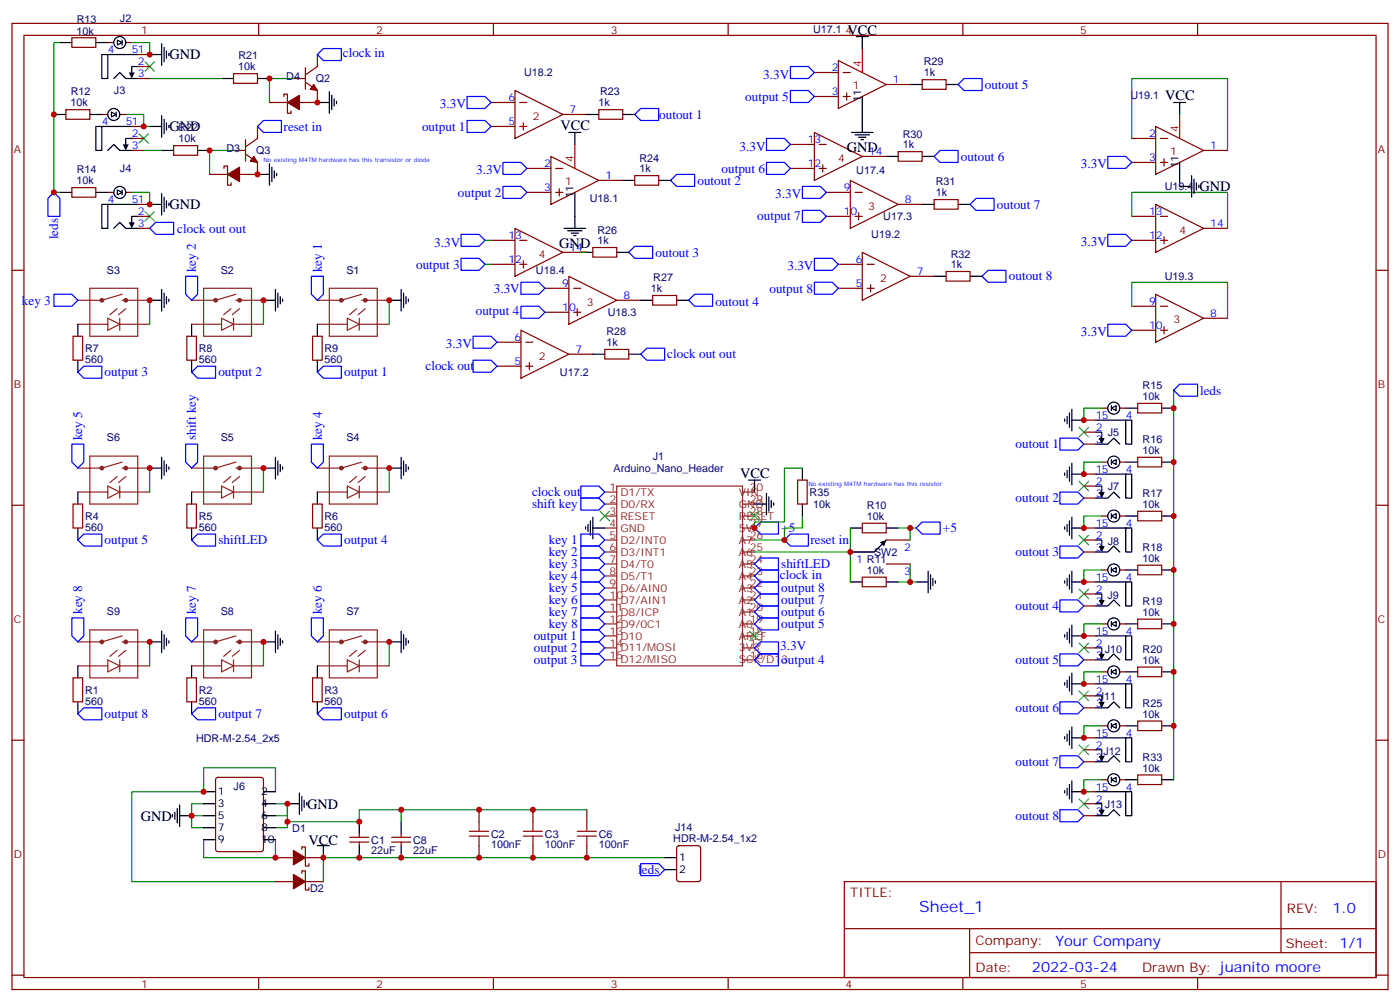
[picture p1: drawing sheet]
<svg xmlns="http://www.w3.org/2000/svg" width="412mm" height="295mm" viewBox="0 0 412 295" stroke-linecap="round" stroke-linejoin="round" font-family="sans-serif">
<g fill="none" stroke="#870000" stroke-width=".35">
<path d="M3.5 6.9h405.4v284.3h-405.4zM7.1 10.4h398.2v277.3h-398.2zM21.2 11.1h7v2.8h-7zM31.7 12.5h1.8M37 12.5h1.8M40.6 16.1h3.5M40.6 19.6h3.5M76.2 6.9v3.5M90 19.9v6.4M93.5 16.1v3.5l-3.5 2.4M145.3 6.9v3.5M214.5 6.9v3.5"/>
<path d="M246.9 17.8l14.2 7.1-14.2 7zM283.6 6.9v3.5M352.8 6.9v3.5M19.4 32.3h7.1v2.8h-7.1zM30 33.7h1.7M35.3 33.7h1.7M38.8 37.2h3.5M40.6 23.1h3.5M68.8 21.7h7v2.8h-7zM75.8 37.2v3.5l-3.5 2.5M79.4 30.2h5.3M83.6 28.4v-.7h1.1v5.6h1v-.7"/>
<path d="M86.4 23.1h3.6M90 24.2l3.5 2.4v3.6h-5.3M144.6 37.2h7.1M144.6 30.2h7.1M151.7 26.6l14.1 7.1-14.1 7zM153.1 37.2h2.1M153.1 30.2h2.1M154.2 36.2v2.1M165.8 33.7h7.1M176.4 32.3h7v2.8h-7zM239.9 39l14.1 7-14.1 7.1zM239.9 21.3h7"/>
<path d="M239.9 28.4h7M248.4 21.3h2.1M248.4 28.4h2.1M249.4 27.3v2.2M261.1 24.9h7M271.6 23.5h7.1v2.8h-7.1zM340.4 37.2l14.1 7.1-14.1 7zM21.2 55.2h7v2.8h-7zM31.7 56.6h1.8M37 56.6h1.8M38.8 44.3h3.5M38.8 40.7h3.5"/>
<path d="M51.2 42.9h7v2.8h-7zM61.7 51.3h5.3M66 49.6v-.7h1v5.6h1.1v-.7M68.8 44.3h3.5M72.3 45.3l3.5 2.5v3.5h-5.2M72.3 41.1v6.3M155.2 49.6h7.1M155.2 56.6h7.1M162.3 46l14.1 7.1-14.1 7zM163.7 49.6h2.1M163.7 56.6h2.1M164.7 55.6v2.1"/>
<path d="M176.4 53.1h7M187 51.7h7v2.8h-7zM232.8 49.6h7.1M232.8 42.5h7.1M241.3 49.6h2.1M241.3 42.5h2.1M242.4 48.5v2.1M243.4 56.6h7.1M250.5 53.1l14.1 7-14.1 7.1zM251.9 56.6h2.1M254 46h7.1M264.6 44.6h7v2.8h-7z"/>
<path d="M275.2 58.7h7v2.9h-7zM333.4 40.7h7M333.4 47.8h7M341.8 40.7h2.2M341.8 47.8h2.2M342.9 46.7v2.2M354.5 44.3h7.1M3.5 79.6h3.6M40.6 60.1h3.5M40.6 63.7h3.5M40.6 67.2h3.5M144.6 77.8h7.1"/>
<path d="M144.6 70.7h7.1M151.7 67.2l14.1 7.1-14.1 7zM153.1 77.8h2.1M153.1 70.7h2.1M154.2 76.7v2.1M165.8 74.3h7.1M174.6 72.8h7.1v2.9h-7.1zM243.4 63.7h7.1M246.9 77.8h7.1M251.9 63.7h2.1M252.9 62.6v2.1M254 74.3l14.1 7-14.1 7.1z"/>
<path d="M255.4 77.8h2.1M264.6 60.1h7M278.7 79.9h7.1v2.8h-7.1zM333.4 70.7h7M333.4 63.7h7M340.4 60.1l14.1 7.1-14.1 7.1zM341.8 70.7h2.2M341.8 63.7h2.2M342.9 69.7v2.1M354.5 67.2h7.1M405.3 79.6h3.6M21.5 99h2.8v7h-2.8z"/>
<path d="M55 99h2.9v7h-2.9zM92.1 99h2.8v7h-2.8zM153.5 97.2l14.1 7-14.1 7.1zM160.5 84.8h7.1M160.5 91.9h7.1M167.6 81.3l14.1 7.1-14.1 7zM169 84.8h2.1M169 91.9h2.1M170 90.8v2.2M181.7 88.4h7M192.3 87h7v2.8h-7zM246.9 84.8h7.1"/>
<path d="M255.4 84.8h2.1M256.5 83.8v2.1M268.1 81.3h7.1M333.4 90.1h7M333.4 97.2h7M340.4 86.6l14.1 7.1-14.1 7zM341.8 90.1h2.2M341.8 97.2h2.2M342.9 96.1v2.1M354.5 93.7h7.1M146.4 107.8h7.1M146.4 100.7h7.1"/>
<path d="M154.9 107.8h2.1M154.9 100.7h2.1M155.9 106.7v2.1M167.6 104.2h7M178.2 102.8h7v2.9h-7zM335.1 118.7h7.1v2.8h-7.1zM319.3 123.6h3.5M319.3 127.2h3.5M319.3 130.7h3.5M319.3 139.5h3.5M324.6 120.1h1.7M324.6 136h1.7"/>
<path d="M329.8 120.1h1.8M329.8 136h1.8M335.1 134.6h7.1v2.8h-7.1zM3.5 148.7h3.6M21.5 148.3h2.8v7.1h-2.8zM55 148.3h2.9v7.1h-2.9zM92.1 148.3h2.8v7.1h-2.8zM234.9 141.3h2.9v7h-2.9zM254 154h7.1v2.8h-7.1zM261.1 158.9h7M319.3 158.9h3.5M319.3 143.1h3.5"/>
<path d="M319.3 146.6h3.5M319.3 155.4h3.5M324.6 151.9h1.7M329.8 151.9h1.8M335.1 150.5h7.1v2.8h-7.1zM405.3 148.7h3.6M250.5 162.5h7M254 169.9h7.1v2.8h-7.1zM261.1 166h7M319.3 162.5h3.5M319.3 171.3h3.5M319.3 174.8h3.5"/>
<path d="M319.3 178.3h3.5M324.6 167.7h1.7M329.8 167.7h1.8M335.1 166.3h7.1v2.9h-7.1zM21.5 199.5h2.8v7.1h-2.8zM55 199.5h2.9v7.1h-2.9zM92.1 199.5h2.8v7.1h-2.8zM319.3 187.1h3.5M319.3 190.7h3.5M319.3 194.2h3.5M324.6 183.6h1.7M324.6 197.7h1.7"/>
<path d="M329.8 183.6h1.8M329.8 197.7h1.8M335.1 182.2h7.1v2.8h-7.1zM335.1 196.3h7.1v2.8h-7.1zM3.5 217.8h3.6M319.3 201.3h3.5M319.3 204.8h3.5M319.3 208.3h3.5M319.3 217.1h3.5M324.6 213.6h1.7M329.8 213.6h1.8M335.1 212.2h7.1v2.8h-7.1z"/>
<path d="M405.3 217.8h3.6M63.7 229l.5-.2h12.7l.7 .4v20.7l-.5 .7h-12.9l-.6-.4-.1-20.7zM141.1 238.3v3.5M157 238.3v3.5M172.9 238.3v3.5M319.3 220.7h3.5M319.3 224.2h3.5M319.3 233h3.5M319.3 236.5h3.5M324.6 229.5h1.7M329.8 229.5h1.8M335.1 228.1h7.1v2.8h-7.1z"/>
<path d="M81.1 252.4h5.3M81.1 259.5h5.3M88.9 249.9v-.7h1.1v5.7h1v-.7M88.9 257v-.7h1.1v5.6h1v-.7M90 252.4h5.2M90 259.5h5.2M103 247.8h5.7M103 246.4h5.7M105.8 245.4v1M105.8 247.8v1.1M115.4 247.8h5.6M115.4 246.4h5.6"/>
<path d="M118.2 245.4v1M118.2 247.8v1.1M141.1 248.9v3.5M157 248.9v3.5M172.9 248.9v3.5M199.6 249.1l.4-.2h5.7l.6 .4 .1 9.5-.5 .6-5.9 .1-.6-.5-.1-9.4zM248.7 259.5h156.6v28.2h-156.6zM319.3 240.1h3.5M377.3 259.5v20.9M248.7 273.3h156.5M285.6 273.3v14.1M3.5 287h3.6"/>
<path d="M76.2 287.7v3.5M145.3 287.7v3.5M214.5 287.7v3.5M283.6 287.7v3.5M285.6 280.4h119.6M352.8 287.7v3.5M405.3 287h3.6"/>
</g>
<g fill="none" stroke="#8c2424" stroke-width=".35">
<path d="M22.9 95.4h8.8M26.5 84.8h14.1v14.2h-14.1zM31.7 93.7l3.6 1.7-3.6 1.8zM34.5 90.9l-2.1 1.7M35.3 95.4h8.8M35.3 93.7v3.5M36 86.6l-6 1.8h-7.1M36 88.4h8.1M37 90.9l-2.1 1.7M56.4 95.4h8.9M60 84.8h14.1v14.2h-14.1zM65.3 93.7l3.5 1.7-3.5 1.8z"/>
<path d="M68 90.9l-2.1 1.7M68.8 95.4h8.8M68.8 93.7v3.5M69.5 86.6l-6 1.8h-7.1M69.5 88.4h8.1M70.6 90.9l-2.2 1.7M93.5 95.4h8.8M97 84.8h14.1v14.2h-14.1zM102.3 93.7l3.5 1.7-3.5 1.8zM105 90.9l-2.1 1.7M105.8 93.7v3.5M105.8 95.4h8.9"/>
<path d="M106.5 86.6l-6 1.8h-7M106.5 88.4h8.2M107.6 90.9l-2.1 1.7M26.5 134.2h14.1v14.1h-14.1zM36 136l-6 1.8h-7.1M36 137.8h8.1M60 134.2h14.1v14.1h-14.1zM69.5 136l-6 1.8h-7.1M69.5 137.8h8.1M97 134.2h14.1v14.1h-14.1zM106.5 136l-6 1.8h-7M106.5 137.8h8.2"/>
<path d="M22.9 144.8h8.8M31.7 143.1l3.6 1.7-3.6 1.8zM34.5 140.2l-2.1 1.8M35.3 144.8h8.8M35.3 143.1v3.5M37 140.2l-2.1 1.8M56.4 144.8h8.9M65.3 143.1l3.5 1.7-3.5 1.8zM68 140.2l-2.1 1.8M68.8 144.8h8.8M68.8 143.1v3.5M70.6 140.2l-2.2 1.8"/>
<path d="M93.5 144.8h8.8M102.3 143.1l3.5 1.7-3.5 1.8zM105 140.2l-2.1 1.8M105.8 144.8h8.9M105.8 143.1v3.5M107.6 140.2l-2.1 1.8M178.2 144.8h3.5M178.2 148.3h3.5M178.2 151.9h3.5M178.2 155.4h3.5M178.2 158.9h3.5M181.7 143.1h37v52.9h-37z"/>
<path d="M218.7 144.8h3.5M218.7 148.3h3.5M218.7 151.9h3.5M218.7 155.4h3.5M218.7 158.9h3.5M178.2 162.5h3.5M178.2 166h3.5M178.2 169.5h3.5M178.2 173h3.5M178.2 176.6h3.5M218.7 162.5h3.5M218.7 166h3.5"/>
<path d="M218.7 169.5h3.5M218.7 173h3.5M218.7 176.6h3.5M22.9 196h8.8M26.5 185.4h14.1v14.1h-14.1zM31.7 194.2l3.6 1.8-3.6 1.7zM34.5 191.4l-2.1 1.8M35.3 194.2v3.5M35.3 196h8.8M36 187.1l-6 1.8h-7.1M36 188.9h8.1M37 191.4l-2.1 1.8"/>
<path d="M56.4 196h8.9M60 185.4h14.1v14.1h-14.1zM65.3 194.2l3.5 1.8-3.5 1.7zM68 191.4l-2.1 1.8M68.8 194.2v3.5M68.8 196h8.8M69.5 187.1l-6 1.8h-7.1M69.5 188.9h8.1M70.6 191.4l-2.2 1.8M93.5 196h8.8M97 185.4h14.1v14.1h-14.1zM102.3 194.2l3.5 1.8-3.5 1.7z"/>
<path d="M105 191.4l-2.1 1.8M105.8 194.2v3.5M105.8 196h8.9M106.5 187.1l-6 1.8h-7M106.5 188.9h8.2M107.6 191.4l-2.1 1.8M178.2 180.1h3.5M178.2 183.6h3.5M178.2 187.1h3.5M178.2 190.7h3.5M178.2 194.2h3.5M218.7 180.1h3.5"/>
<path d="M218.7 183.6h3.5M218.7 187.1h3.5M218.7 190.7h3.5M218.7 194.2h3.5"/>
</g>
<g fill="none" stroke="#8c2424" stroke-width=".71">
<circle cx="30" cy="88.4" r=".35"/>
<circle cx="37" cy="88.4" r=".35"/>
<circle cx="63.5" cy="88.4" r=".35"/>
<circle cx="70.6" cy="88.4" r=".35"/>
<circle cx="100.5" cy="88.4" r=".35"/>
<circle cx="107.6" cy="88.4" r=".35"/>
<circle cx="30" cy="137.8" r=".35"/>
<circle cx="37" cy="137.8" r=".35"/>
<circle cx="63.5" cy="137.8" r=".35"/>
<circle cx="70.6" cy="137.8" r=".35"/>
<circle cx="100.5" cy="137.8" r=".35"/>
<circle cx="107.6" cy="137.8" r=".35"/>
<circle cx="30" cy="188.9" r=".35"/>
<circle cx="37" cy="188.9" r=".35"/>
<circle cx="63.5" cy="188.9" r=".35"/>
<circle cx="70.6" cy="188.9" r=".35"/>
<circle cx="100.5" cy="188.9" r=".35"/>
<circle cx="107.6" cy="188.9" r=".35"/>
</g>
<g fill="none" stroke="#000" stroke-width=".35">
<path d="M17.6 12.5h3.6M28.2 12.5h3.5M31.7 16.1h-1.7v7h1.7v-7h8.9M34.6 11.8l1.4 .7-1.4 .7zM36 11.8v1.4M40.6 19.6h-1.8v1.7M44.1 16.1h3.5M47.6 12.9v6.3M48.3 13.9v4.3M49 15v2.1M49.7 15.7v.7M252.2 10.8h3.6"/>
<path d="M254 10.8v3.5M15.9 33.7h3.5M26.5 33.7h3.5M30 37.2h-1.8v7.1h1.8v-7.1h8.8M32.8 33l1.4 .7-1.4 .7zM33.5 23.1l1.8-1.8 1.7 1.8h3.6M34.2 33v1.4M44.1 37.2h3.5M47.6 34v6.4M48.3 35.1v4.2M49 36.2v2.1M49.7 36.9v.7"/>
<path d="M65.3 23.1h3.5M75.8 23.1h3.6M93.5 30.2h3.5M97 27v6.3M97.7 28v4.3M98.4 29.1v2.1M99.1 29.8v.7M167.6 39h3.5M169.3 39v3.5M172.9 33.7h3.5M183.4 33.7h3.6M250.8 39h6.4"/>
<path d="M251.9 39.7h4.2M254 28.4v10.6M268.1 24.9h3.5M278.7 24.9h3.5M345.7 30.2h3.5M347.5 30.2v3.5M17.6 56.6h3.6M28.2 56.6h3.5M31.7 44.3l1.8-1.8 1.8 1.8h3.5M34.6 55.9l1.4 .7-1.4 .7zM36 55.9v1.4M38.8 40.7h-1.8v1.8"/>
<path d="M47.6 57v6.3M47.6 44.3h3.6M48.3 58v4.3M49 59.1v2.1M49.7 59.8v.7M58.2 44.3h3.5M75.8 51.3h3.6M79.4 48.2v6.3M80.1 49.2v4.2M80.8 50.3v2.1M81.5 51v.7M169.3 56.6v10.6"/>
<path d="M183.4 53.1h3.6M194 53.1h3.6M252.9 40.4h2.2M253.6 41.1h.8M261.1 46h3.5M271.6 46h3.6M347.5 47.8v7.1h3.5M351 51.7v6.3M351.7 52.7v4.3M352.4 53.8v2.1M353.1 54.5v.7M31.7 60.1h-1.7v7.1h1.7v-7.1h8.9"/>
<path d="M33.5 67.2l1.8-1.8 1.7 1.8h3.6M40.6 63.7h-1.8v1.7M44.1 60.1h3.5M166.2 67.2h6.3M167.2 67.9h4.2M168.3 68.6h2.1M169 69.3h.7M171.1 74.3h3.5M181.7 74.3h3.5M271.6 60.1h3.6M282.2 60.1h3.6M22.9 95.4v3.6"/>
<path d="M44.1 88.4h3.5M47.6 85.2v6.3M48.3 86.3v4.2M49 87.3v2.1M49.7 88v.7M56.4 95.4v3.6M77.6 88.4h3.5M81.1 85.2v6.3M81.8 86.3v4.2M82.5 87.3v2.1M83.3 88v.7M93.5 95.4v3.6"/>
<path d="M114.7 88.4h3.5M118.2 85.2v6.3M118.9 86.3v4.2M119.6 87.3v2.1M120.3 88v.7M188.7 88.4h3.6M199.3 88.4h3.5M275.2 81.3h3.5M285.8 81.3h3.5M22.9 106v3.5M56.4 106v3.5M93.5 106v3.5"/>
<path d="M174.6 104.2h3.6M185.2 104.2h3.5M327.4 119.4v1.4M44.1 137.8h3.5M47.6 134.6v6.3M48.3 135.6v4.3M49 136.7v2.1M49.7 137.4v.7M77.6 137.8h3.5M81.1 134.6v6.3M81.8 135.6v4.3M82.5 136.7v2.1"/>
<path d="M83.3 137.4v.7M114.7 137.8h3.5M118.2 134.6v6.3M118.9 135.6v4.3M119.6 136.7v2.1M120.3 137.4v.7M236.4 137.8v3.5M313.6 123.3v.7M313.6 139.2v.7M314.3 122.6v2.1M314.3 138.5v2.1M315 121.5v4.3"/>
<path d="M315 137.4v4.2M315.7 123.6h3.6M315.7 120.5v6.3M315.7 136.3v6.4M315.7 139.5h3.6M322.8 130.7h3.5l1.8-1.8 1.7 1.8M322.8 127.2h1.8v1.7M322.8 123.6h8.8v7.1h1.8v-7.1h-1.8M322.8 139.5h8.8v7.1h1.8v-7.1h-1.8M327.4 120.1l1.4-.7v1.4zM327.4 136l1.4-.7v1.4zM327.4 135.3v1.4"/>
<path d="M331.6 120.1h3.5M331.6 136h3.5M342.2 120.1h3.5M342.2 136h3.5M22.9 144.8v3.5M22.9 155.4v3.5M56.4 144.8v3.5M56.4 155.4v3.5M93.5 144.8v3.5M93.5 155.4v3.5M172.5 155v.8M173.2 154.3v2.2"/>
<path d="M173.9 153.3v4.2M174.6 155.4h3.6M174.6 152.2v6.4M220.5 141.3h3.5M222.2 141.3v3.5M222.2 148.3h3.6M225.8 145.2v6.3M226.5 146.2v4.3M227.2 147.3v2.1M227.9 148v.7M236.4 148.3v3.6M250.5 155.4h3.5"/>
<path d="M261.1 158.9l-3.6 3.6h-7M261.1 155.4h3.5M313.6 155v.8M314.3 154.3v2.2M315 153.3v4.2M315.7 155.4h3.6M315.7 152.2v6.4M322.8 146.6h3.5l1.8-1.8 1.7 1.8M322.8 143.1h1.8v1.7M322.8 158.9h1.8v1.8M322.8 155.4h8.8v7.1h1.8v-7.1h-1.8M327.4 151.9l1.4-.7v1.4z"/>
<path d="M327.4 151.2v1.4M331.6 151.9h3.5M342.2 151.9h3.5M250.5 171.3h3.5M261.1 171.3h3.5M269.9 171.3h3.5M273.4 168.1v6.3M274.1 169.2v4.2M274.8 170.2v2.1M275.5 170.9v.7M313.6 170.9v.7M314.3 170.2v2.1"/>
<path d="M315 169.2v4.2M315.7 171.3h3.6M315.7 168.1v6.3M322.8 162.5h3.5l1.8-1.8 1.7 1.8M322.8 178.3h3.5l1.8-1.7 1.7 1.7M322.8 174.8h1.8v1.8M322.8 171.3h8.8v7h1.8v-7h-1.8M327.4 167.7l1.4-.7v1.5zM327.4 167v1.5M331.6 167.7h3.5M342.2 167.7h3.5M22.9 196v3.5"/>
<path d="M44.1 188.9h3.5M47.6 185.7v6.4M48.3 186.8v4.2M49 187.9v2.1M49.7 188.6v.7M56.4 196v3.5M77.6 188.9h3.5M81.1 185.7v6.4M81.8 186.8v4.2M82.5 187.9v2.1M83.3 188.6v.7M93.5 196v3.5"/>
<path d="M114.7 188.9h3.5M118.2 185.7v6.4M118.9 186.8v4.2M119.6 187.9v2.1M120.3 188.6v.7M313.6 186.8v.7M314.3 186.1v2.1M315 185v4.3M315 199.1v4.3M315.7 184v6.3M315.7 198.1v6.3M315.7 187.1h3.6"/>
<path d="M322.8 194.2h3.5l1.8-1.8 1.7 1.8M322.8 190.7h1.8v1.7M322.8 187.1h8.8v7.1h1.8v-7.1h-1.8M327.4 183.6l1.4-.7v1.4zM327.4 197.7l1.4-.7v1.4zM327.4 182.9v1.4M327.4 197v1.4M331.6 183.6h3.5M331.6 197.7h3.5M342.2 183.6h3.5M342.2 197.7h3.5M22.9 206.6v3.5"/>
<path d="M56.4 206.6v3.5M93.5 206.6v3.5M313.6 200.9v.7M313.6 216.8v.7M314.3 200.2v2.1M314.3 216.1v2.1M315 215v4.3M315.7 214v6.3M315.7 201.3h3.6M315.7 217.1h3.6M322.8 208.3h3.5l1.8-1.7 1.7 1.7M322.8 204.8h1.8v1.8"/>
<path d="M322.8 201.3h8.8v7h1.8v-7h-1.8M322.8 217.1h8.8v7.1h1.8v-7.1h-1.8M327.4 213.6l1.4-.7v1.4zM327.4 212.9v1.4M331.6 213.6h3.5M342.2 213.6h3.5M50.8 239.7v.7M51.5 239v2.1M52.2 237.9v4.3M52.9 236.9v6.3M60 236.5h3.5M60 233h3.5"/>
<path d="M77.6 236.5h3.5M77.6 233h3.5M84.7 236.5h3.5M88.2 233.4v6.3M88.9 234.4v4.3M89.6 235.5v2.1M90.3 236.2v.7M313.6 232.7v.7M314.3 232v2.1M315 230.9v4.2M315.7 229.8v6.4M315.7 233h3.6"/>
<path d="M322.8 224.2h3.5l1.8-1.8 1.7 1.8M322.8 220.7h1.8v1.7M322.8 236.5h1.8v1.8M322.8 233h8.8v7.1h1.8v-7.1h-1.8M327.4 229.5l1.4-.7v1.4zM327.4 228.8v1.4M331.6 229.5h3.5M342.2 229.5h3.5M52.9 240.1h3.5M60 240.1h3.5M60 243.6h3.5M60 247.1h3.5"/>
<path d="M77.6 240.1h3.5M77.6 243.6h3.5M77.6 247.1h3.5M93.5 248.9h3.5M95.2 248.9v3.5M105.8 241.8v3.6M105.8 248.9v3.5M118.2 241.8v3.6M118.2 248.9v3.5M195.8 252.4h3.5M195.8 255.9h3.5M322.8 240.1h3.5l1.8-1.8 1.7 1.8"/>
<circle cx="35.3" cy="12.5" r="1.76"/>
<circle cx="33.5" cy="33.7" r="1.76"/>
<circle cx="35.3" cy="56.6" r="1.76"/>
<circle cx="328.1" cy="120.1" r="1.76"/>
<circle cx="328.1" cy="136" r="1.76"/>
<circle cx="328.1" cy="151.9" r="1.76"/>
<circle cx="328.1" cy="167.7" r="1.76"/>
<circle cx="328.1" cy="183.6" r="1.76"/>
<circle cx="328.1" cy="197.7" r="1.76"/>
<circle cx="328.1" cy="213.6" r="1.76"/>
<circle cx="328.1" cy="229.5" r="1.76"/>
</g>
<g fill="none" stroke="#3c3" stroke-width=".35">
<path d="M42.7 18.2l2.8 2.8M45.5 18.2l-2.8 2.8M40.9 39.3l2.8 2.9M43.7 39.3l-2.8 2.9M42.7 62.3l2.8 2.8M45.5 62.3l-2.8 2.8M317.9 125.8l2.8 2.8M320.7 125.8l-2.8 2.8M176.7 150.5l2.9 2.8M179.6 150.5l-2.9 2.8M220.8 150.5l2.9 2.8M223.7 150.5l-2.9 2.8"/>
<path d="M317.9 141.6l2.8 2.9M317.9 157.5l2.8 2.8M320.7 141.6l-2.8 2.9M320.7 157.5l-2.8 2.8M317.9 173.4l2.8 2.8M320.7 173.4l-2.8 2.8M220.8 185.7l2.9 2.9M223.7 185.7l-2.9 2.9M317.9 189.3l2.8 2.8M320.7 189.3l-2.8 2.8M317.9 203.4l2.8 2.8M317.9 219.3l2.8 2.8"/>
<path d="M320.7 203.4l-2.8 2.8M320.7 219.3l-2.8 2.8M317.9 235.1l2.8 2.8M320.7 235.1l-2.8 2.8"/>
</g>
<g fill="none" stroke="#00f" stroke-width=".35">
<path d="M95.2 14.3h5.3v3.5h-5.3l-1.7-1.7zM232.8 19.6h5.3l1.8 1.7-1.8 1.8h-5.3zM77.6 35.5h5.3v3.5h-5.3l-1.8-1.8zM137.6 28.4h5.3l1.7 1.8-1.7 1.7h-5.3zM137.6 35.5h5.3l1.7 1.7-1.7 1.8h-5.3zM187 33.7l1.7-1.8h5.3v3.6h-5.3zM232.8 26.6h5.3l1.8 1.8-1.8 1.8h-5.3zM282.2 24.9l1.8-1.8h5.3v3.5h-5.3zM15.9 56.6l1.7 1.8v5.3h-3.5v-5.3zM148.2 54.9h5.3l1.7 1.7-1.7 1.8h-5.3zM148.2 47.8h5.3l1.7 1.8-1.7 1.7h-5.3zM197.6 53.1l1.7-1.8h5.3v3.6h-5.3z"/>
<path d="M225.8 47.8h5.3l1.7 1.8-1.7 1.7h-5.3zM225.8 40.7h5.3l1.7 1.8-1.7 1.8h-5.3zM236.4 54.9h5.3l1.7 1.7-1.7 1.8h-5.3zM275.2 46l1.7-1.7h5.3v3.5h-5.3zM287.5 58.4h5.3v3.5h-5.3l-1.7-1.8zM326.3 46h5.3l1.8 1.8-1.8 1.8h-5.3zM44.1 67.2l1.8-1.8h5.3v3.6h-5.3zM135.8 69h5.3l1.8 1.7-1.8 1.8h-5.3zM135.8 76h5.3l1.8 1.8-1.8 1.8h-5.3zM185.2 74.3l1.8-1.8h5.3v3.5h-5.3zM236.4 61.9h5.3l1.7 1.8-1.7 1.7h-5.3zM239.9 76h5.3l1.7 1.8-1.7 1.8h-5.3z"/>
<path d="M291 79.6h5.3v3.5h-5.3l-1.7-1.8zM326.3 69h5.3l1.8 1.7-1.8 1.8h-5.3zM15.9 86.6h5.3l1.7 1.8-1.7 1.7h-5.3zM54.7 81.3h3.5v5.3l-1.8 1.8-1.7-1.8zM91.7 81.3h3.5v5.3l-1.7 1.8-1.8-1.8zM139.3 99h5.3l1.8 1.7-1.8 1.8h-5.3zM153.5 90.1h5.2l1.8 1.8-1.8 1.8h-5.2zM153.5 83.1h5.2l1.8 1.7-1.8 1.8h-5.2zM202.8 88.4l1.8-1.8h5.3v3.5h-5.3zM239.9 83.1h5.3l1.7 1.7-1.7 1.8h-5.3zM326.3 95.4h5.3l1.8 1.8-1.8 1.8h-5.3zM22.9 109.5l1.8-1.7h5.3v3.5h-5.3z"/>
<path d="M56.4 109.5l1.8-1.7h5.3v3.5h-5.3zM93.5 109.5l1.7-1.7h5.3v3.5h-5.3zM139.3 106h5.3l1.8 1.8-1.8 1.7h-5.3zM188.7 104.2l1.8-1.7h5.3v3.5h-5.3zM347.5 113.1h5.3v3.5h-5.3l-1.8-1.8zM21.2 130.7h3.5v5.3l-1.8 1.8-1.7-1.8zM54.7 130.7h3.5v5.3l-1.8 1.8-1.7-1.8zM91.7 130.7h3.5v5.3l-1.7 1.8-1.8-1.8zM312.2 128.9h5.3l1.8 1.8-1.8 1.8h-5.3zM22.9 158.9l1.8-1.7h5.3v3.5h-5.3zM56.4 158.9l1.8-1.7h5.3v3.5h-5.3zM93.5 158.9l1.7-1.7h5.3v3.5h-5.3z"/>
<path d="M171.1 157.2h5.3l1.8 1.7-1.8 1.8h-5.3zM171.1 143.1h5.3l1.8 1.7-1.8 1.8h-5.3zM171.1 146.6h5.3l1.8 1.7-1.8 1.8h-5.3zM222.2 155.4l1.8-1.8h5.3v3.6h-5.3zM231.1 158.9l1.7-1.7h5.3v3.5h-5.3zM271.6 153.6h5.3v3.6h-5.3l-1.7-1.8zM312.2 144.8h5.3l1.8 1.8-1.8 1.7h-5.3zM171.1 160.7h5.3l1.8 1.8-1.8 1.7h-5.3zM171.1 164.2h5.3l1.8 1.8-1.8 1.7h-5.3zM171.1 167.7h5.3l1.8 1.8-1.8 1.8h-5.3zM171.1 171.3h5.3l1.8 1.7-1.8 1.8h-5.3zM171.1 174.8h5.3l1.8 1.8-1.8 1.7h-5.3z"/>
<path d="M171.1 178.3h5.3l1.8 1.8-1.8 1.8h-5.3zM222.2 176.6l1.8-1.8h5.3v3.5h-5.3zM222.2 173l1.8-1.7h5.3v3.5h-5.3zM222.2 166l1.8-1.8h5.3v3.5h-5.3zM222.2 169.5l1.8-1.8h5.3v3.6h-5.3zM312.2 160.7h5.3l1.8 1.8-1.8 1.7h-5.3zM312.2 176.6h5.3l1.8 1.7-1.8 1.8h-5.3zM21.2 181.9h3.5v5.2l-1.8 1.8-1.7-1.8zM54.7 181.9h3.5v5.2l-1.8 1.8-1.7-1.8zM91.7 181.9h3.5v5.2l-1.7 1.8-1.8-1.8zM171.1 181.9h5.3l1.8 1.7-1.8 1.8h-5.3zM171.1 185.4h5.3l1.8 1.7-1.8 1.8h-5.3z"/>
<path d="M171.1 188.9h5.3l1.8 1.8-1.8 1.7h-5.3zM171.1 192.4h5.3l1.8 1.8-1.8 1.8h-5.3zM222.2 194.2l1.8-1.8h5.3v3.6h-5.3zM222.2 180.1l1.8-1.8h5.3v3.6h-5.3zM224 188.9h5.3v3.5h-5.3l-1.8-1.7zM224 181.9h5.3v3.5h-5.3l-1.8-1.8zM312.2 192.4h5.3l1.8 1.8-1.8 1.8h-5.3zM22.9 210.1l1.8-1.8h5.3v3.5h-5.3zM56.4 210.1l1.8-1.8h5.3v3.5h-5.3zM93.5 210.1l1.7-1.8h5.3v3.5h-5.3zM312.2 206.6h5.3l1.8 1.7-1.8 1.8h-5.3zM312.2 222.4h5.3l1.8 1.8-1.8 1.8h-5.3z"/>
<path d="M312.2 238.3h5.3l1.8 1.8-1.8 1.7h-5.3zM188.7 254.2h5.3l1.8 1.7-1.8 1.8h-5.3z"/>
</g>
<g fill="none" stroke="#008700" stroke-width=".35">
<path d="M17.6 12.5h-1.7v44.1h1.7M38.8 12.5h5.3v3.6M37 33.7h5.3v3.5h1.8M44.1 23.1h21.2M86.4 23.1h-7v7.1M38.8 56.6h5.3v3.5M42.3 44.3h5.3M68.8 44.3h-7.1v7M333.4 40.7v-17.6h28.2v21.2M142.9 77.8h1.7M142.9 70.7h1.7M171.1 74.3h1.8"/>
<path d="M333.4 63.7v-7.1h28.2v10.6M44.1 88.4v7M77.6 88.4v7M114.7 88.4v7M333.4 90.1v-7h28.2v10.6M345.7 114.8v114.7M44.1 137.8v7M77.6 137.8v7M114.7 137.8v7M236.4 137.8h-5.3v15.8h-8.9v1.8M324.6 136h-5.3v3.5M324.6 120.1h-5.3v3.5"/>
<path d="M236.4 151.9v3.5h-5.3v3.5h-8.9M250.5 155.4v15.9M264.6 155.4h5.3M268.1 155.4v3.5M324.6 151.9h-5.3v3.5M222.2 162.5h28.3M264.6 171.3h5.3M268.1 166v5.3M324.6 167.7h-5.3v3.6M44.1 188.9v7.1M77.6 188.9v7.1M114.7 188.9v7.1"/>
<path d="M324.6 197.7h-5.3v3.6M324.6 183.6h-5.3v3.5M324.6 213.6h-5.3v3.5M60 236.5h-3.6v7.1h3.6M81.1 236.5h3.6v7.1h-3.6M81.1 233v-7h-21.1v7h-21.2v26.5h42.3M84.7 236.5v3.6h-3.6M118.2 238.3v3.5M172.9 238.3h-67.1v3.5h-21.1M324.6 229.5h-5.3v3.5h1.7M56.4 240.1h3.6M60 247.1v5.3h21.1v-5.3"/>
<path d="M195.8 252.4h-100.6v7.1"/>
</g>
<path d="M138.3 246.1h5.6M138.3 244.7h5.6M141.1 241.8v2.9M141.1 246.1v2.8M154.2 246.1h5.6M154.2 244.7h5.6M157 241.8v2.9M157 246.1v2.8M170 246.1h5.7M170 244.7h5.7M172.9 241.8v2.9M172.9 246.1v2.8" fill="none" stroke="#a10000" stroke-width=".35"/>
<path d="M37.9 21.3h1.8l-.9 1.8zM36.2 42.5h1.7l-.9 1.8zM37.9 65.4h1.8l-.9 1.8zM323.7 128.9h1.7l-.8 1.8zM259.2 159.6l1.9-.7-.7 1.9zM323.7 144.8h1.7l-.8 1.8zM323.7 160.7h1.7l-.8 1.8zM323.7 176.6h1.7l-.8 1.7zM323.7 192.4h1.7l-.8 1.8zM323.7 206.6h1.7l-.8 1.7zM323.7 222.4h1.7l-.8 1.8zM323.7 238.3h1.7l-.8 1.8z" fill="#000"/>
<g fill="#870000" stroke="#870000" stroke-width=".35">
<path d="M86.4 250.3l3.6 2.1-3.6 2.1z"/>
<path d="M92.4 24.9l1.1 1.7-2.1-.3z"/>
<path d="M74.8 46l1 1.8-2.1-.4z"/>
<path d="M86.4 257.4l3.6 2.1-3.6 2.1z"/>
<path d="M67 51.3l3.6-2.1v4.2z"/>
<path d="M84.7 30.2l3.5-2.2v4.3z"/>
</g>
<path d="M254 14.3v7M347.5 33.7v7M169.3 42.5v7.1" fill="none" stroke="#f00" stroke-width=".35"/>
<g fill="#c00">
<circle cx="56.4" cy="240.1" r=".88"/>
<circle cx="84.7" cy="236.5" r=".88"/>
<circle cx="114.7" cy="88.4" r=".88"/>
<circle cx="114.7" cy="137.8" r=".88"/>
<circle cx="114.7" cy="188.9" r=".88"/>
<circle cx="44.1" cy="88.4" r=".88"/>
<circle cx="44.1" cy="137.8" r=".88"/>
<circle cx="77.6" cy="88.4" r=".88"/>
<circle cx="77.6" cy="137.8" r=".88"/>
<circle cx="77.6" cy="188.9" r=".88"/>
<circle cx="250.5" cy="162.5" r=".88"/>
<circle cx="44.1" cy="188.9" r=".88"/>
<circle cx="268.1" cy="155.4" r=".88"/>
<circle cx="268.1" cy="171.3" r=".88"/>
<circle cx="81.1" cy="252.4" r=".88"/>
<circle cx="93.5" cy="30.2" r=".88"/>
<circle cx="75.8" cy="51.3" r=".88"/>
<circle cx="60" cy="233" r=".88"/>
<circle cx="157" cy="252.4" r=".88"/>
<circle cx="141.1" cy="252.4" r=".88"/>
<circle cx="95.3" cy="252.4" r=".88"/>
<circle cx="15.9" cy="33.7" r=".88"/>
<circle cx="44.1" cy="16.1" r=".88"/>
<circle cx="42.3" cy="37.2" r=".88"/>
<circle cx="44.1" cy="60.1" r=".88"/>
<circle cx="345.7" cy="120.1" r=".88"/>
<circle cx="345.7" cy="136" r=".88"/>
<circle cx="345.7" cy="151.9" r=".88"/>
<circle cx="345.7" cy="167.7" r=".88"/>
<circle cx="345.7" cy="183.6" r=".88"/>
<circle cx="345.7" cy="197.7" r=".88"/>
<circle cx="345.7" cy="213.6" r=".88"/>
<circle cx="319.3" cy="233" r=".88"/>
<circle cx="319.3" cy="217.1" r=".88"/>
<circle cx="319.3" cy="201.3" r=".88"/>
<circle cx="319.3" cy="187.1" r=".88"/>
<circle cx="319.3" cy="171.3" r=".88"/>
<circle cx="319.3" cy="155.4" r=".88"/>
<circle cx="319.3" cy="139.5" r=".88"/>
<circle cx="319.3" cy="123.6" r=".88"/>
<circle cx="105.8" cy="252.4" r=".88"/>
<circle cx="118.2" cy="252.4" r=".88"/>
<circle cx="118.2" cy="238.3" r=".88"/>
<circle cx="141.1" cy="238.3" r=".88"/>
<circle cx="157" cy="238.3" r=".88"/>
<circle cx="84.7" cy="241.8" r=".88"/>
<circle cx="105.8" cy="241.8" r=".88"/>
<circle cx="172.9" cy="252.4" r=".88"/>
<circle cx="15.9" cy="56.6" r=".88"/>
<circle cx="61.7" cy="44.3" r=".88"/>
<circle cx="79.4" cy="23.1" r=".88"/>
<circle cx="222.3" cy="155.4" r=".88"/>
<circle cx="231.1" cy="158.9" r=".88"/>
</g>
<text font-size="4.6" fill="#00f" x="270.8" y="268.5">Sheet_1</text>
<g font-size="4.2">
<text x="249.6" y="10.4">VCC</text>
<text x="49.9" y="17.5">GND</text>
<text x="343.3" y="29.5">VCC</text>
<text x="49.9" y="38.7">GND</text>
<text x="165.1" y="38.3">VCC</text>
<text x="249.4" y="44.6">GND</text>
<text x="353.3" y="56.3">GND</text>
<text x="49.9" y="61.6">GND</text>
<text x="164.7" y="72.8">GND</text>
<text x="218" y="140.6">VCC</text>
<text x="90.5" y="238">GND</text>
<text x="41.5" y="241.5">GND</text>
<text x="90.9" y="248.6">VCC</text>
</g>
<g font-size="4.2" fill="#00f">
<text x="392.5" y="268.7">1.0</text>
<text x="310.9" y="278.3">Your Company</text>
<text x="304" y="286.1">2022-03-24</text>
</g>
<g font-size="3.9" fill="#00f">
<text x="101" y="16.8">clock in</text>
<text x="224.8" y="23.1">3.3V</text>
<text x="219.5" y="29.7">output 5</text>
<text x="290.1" y="26.1">outout 5</text>
<text x="129.6" y="31.9">3.3V</text>
<text x="194.2" y="35">outout 1</text>
<text x="83.5" y="38.5">reset in</text>
<text x="124.3" y="38.5">output 1</text>
<text x="217.9" y="44.4">3.3V</text>
<text x="283.1" y="47.3">outout 6</text>
<text x="140.3" y="51.3">3.3V</text>
<text x="212.5" y="50.9">output 6</text>
<text x="318.4" y="49.5">3.3V</text>
<text x="134.9" y="57.8">output 2</text>
<text x="205.4" y="54.3">outout 2</text>
<text x="228.4" y="58.3">3.3V</text>
<text x="223.1" y="64.8">output 7</text>
<text x="293.6" y="61.5">outout 7</text>
<text x="17.1" y="70.4" transform="rotate(-90 17.1 70.4)">leds</text>
<text x="52.2" y="68.5">clock out out</text>
<text x="127.9" y="72.6">3.3V</text>
<text x="193.1" y="75.5">outout 3</text>
<text x="318.4" y="72.5">3.3V</text>
<text x="57.7" y="80.2" transform="rotate(-90 57.7 80.2)">key 2</text>
<text x="94.8" y="80.2" transform="rotate(-90 94.8 80.2)">key 1</text>
<text x="122.6" y="79.1">output 3</text>
<text x="232" y="79.5">3.3V</text>
<text x="297.2" y="82.5">outout 8</text>
<text x="6.5" y="89.7">key 3</text>
<text x="145.5" y="86.3">3.3V</text>
<text x="210.7" y="90">outout 4</text>
<text x="226.6" y="86.1">output 8</text>
<text x="140.2" y="92.8">output 4</text>
<text x="318.4" y="98.9">3.3V</text>
<text x="131.4" y="102.5">3.3V</text>
<text x="196.6" y="105.5">clock out out</text>
<text x="30.8" y="110.8">output 3</text>
<text x="64.3" y="110.8">output 2</text>
<text x="101.4" y="110.8">output 1</text>
<text x="125.3" y="109">clock out</text>
<text x="353.5" y="116.1">leds</text>
<text x="24.2" y="129.5" transform="rotate(-90 24.2 129.5)">key 5</text>
<text x="57.7" y="129.5" transform="rotate(-90 57.7 129.5)">shift key</text>
<text x="94.8" y="129.6" transform="rotate(-90 94.8 129.6)">key 4</text>
<text x="299.1" y="131.9">outout 1</text>
<text x="156.8" y="146.1">clock out</text>
<text x="156.8" y="149.6">shift key</text>
<text x="299.1" y="147.8">outout 2</text>
<text x="30.8" y="160.2">output 5</text>
<text x="64.3" y="160.2">shiftLED</text>
<text x="101.4" y="160.2">output 4</text>
<text x="161.7" y="160.2">key 1</text>
<text x="230.1" y="156.7">+5</text>
<text x="238.8" y="160.2">reset in</text>
<text x="277.8" y="156.7">+5</text>
<text x="161.7" y="163.7">key 2</text>
<text x="161.7" y="167.3">key 3</text>
<text x="230.1" y="167.2">shiftLED</text>
<text x="299.1" y="163.7">outout 3</text>
<text x="161.6" y="170.8">key 4</text>
<text x="229.8" y="170.3">clock in</text>
<text x="161.6" y="177.8">key 6</text>
<text x="161.7" y="174.3">key 5</text>
<text x="230.1" y="177.8">output 7</text>
<text x="230.1" y="174.3">output 8</text>
<text x="299.1" y="179.6">outout 4</text>
<text x="24.2" y="180.7" transform="rotate(-90 24.2 180.7)">key 8</text>
<text x="57.7" y="180.7" transform="rotate(-90 57.7 180.7)">key 7</text>
<text x="94.8" y="180.7" transform="rotate(-90 94.8 180.7)">key 6</text>
<text x="161.6" y="181.4">key 7</text>
<text x="161.7" y="184.9">key 8</text>
<text x="230.1" y="184.9">output 5</text>
<text x="230.1" y="181.3">output 6</text>
<text x="157.2" y="188.4">output 1</text>
<text x="157.3" y="191.9">output 2</text>
<text x="229.8" y="191.4">3.3V</text>
<text x="157.3" y="195.5">output 3</text>
<text x="230.1" y="195.4">output 4</text>
<text x="299.1" y="195.4">outout 5</text>
<text x="299.1" y="209.6">outout 6</text>
<text x="30.8" y="211.3">output 8</text>
<text x="64.3" y="211.3">output 7</text>
<text x="101.4" y="211.3">output 6</text>
<text x="299.1" y="225.4">outout 7</text>
<text x="299.1" y="241.3">outout 8</text>
<text x="188" y="257.2">leds</text>
</g>
<g font-size="3.9" fill="#800">
<text x="250.5" y="264.1">TITLE:</text>
<text x="379.1" y="268.7">REV:</text>
<text x="287.4" y="278.3">Company:</text>
<text x="378.7" y="278.9">Sheet: 1/1</text>
<text x="287.4" y="285.9">Date:</text>
<text x="336.4" y="286">Drawn By: juanito moore</text>
</g>
<g font-size="3.2" fill="#000080">
<text x="22.6" y="10.2">10k</text>
<text x="22.6" y="6.9">R13</text>
<text x="35.3" y="6.4">J2</text>
<text x="239.5" y="9.7">U17.1</text>
<text x="70.2" y="17.4">R21</text>
<text x="70.2" y="20.7">10k</text>
<text x="84.3" y="23.5">D4</text>
<text x="154.4" y="22.4">U18.2</text>
<text x="272.1" y="22.4">1k</text>
<text x="272.1" y="19.2">R29</text>
<text x="20.8" y="28">R12</text>
<text x="33.6" y="27.6">J3</text>
<text x="93.1" y="24.3">Q2</text>
<text x="176.8" y="28">R23</text>
<text x="333" y="29.1">U19.1</text>
<text x="20.8" y="31.3">10k</text>
<text x="176.3" y="31.2">1k</text>
<text x="52.6" y="41.8">10k</text>
<text x="52.6" y="38.6">R22</text>
<text x="265.9" y="40.5">R30</text>
<text x="66.7" y="44.7">D3</text>
<text x="75.4" y="45.4">Q3</text>
<text x="188.3" y="47.6">R24</text>
<text x="265.9" y="43.6">1k</text>
<text x="22.6" y="51">R14</text>
<text x="35.3" y="50.5">J4</text>
<text x="188.3" y="50.6">1k</text>
<text x="252.2" y="51.3">U17.4</text>
<text x="22.6" y="54.3">10k</text>
<text x="173.8" y="59.5">U18.1</text>
<text x="275.7" y="57.7">1k</text>
<text x="275.7" y="54.6">R31</text>
<text x="343.1" y="55.9">U19.4</text>
<text x="260.2" y="64.8">U17.3</text>
<text x="176" y="71.8">1k</text>
<text x="176" y="68.8">R26</text>
<text x="256.7" y="70">U19.2</text>
<text x="280.1" y="75.8">R32</text>
<text x="31.5" y="80.5">S3</text>
<text x="65" y="80.5">S2</text>
<text x="102.1" y="80.5">S1</text>
<text x="157.9" y="80.7">U18.4</text>
<text x="192.4" y="82.7">R27</text>
<text x="280.1" y="78.8">1k</text>
<text x="343.1" y="82.4">U19.3</text>
<text x="191.7" y="85.9">1k</text>
<text x="179.1" y="93">U18.3</text>
<text x="178.7" y="101.8">1k</text>
<text x="178.7" y="98.6">R28</text>
<text x="25" y="106.8">560</text>
<text x="25" y="103.6">R7</text>
<text x="58.6" y="106.8">560</text>
<text x="58.6" y="103.6">R8</text>
<text x="95.6" y="106.8">560</text>
<text x="95.6" y="103.6">R9</text>
<text x="164.9" y="110.7">U17.2</text>
<text x="336.5" y="117.8">10k</text>
<text x="336.6" y="114.5">R15</text>
<text x="31.5" y="129.9">S6</text>
<text x="65" y="129.9">S5</text>
<text x="102.1" y="129.9">S4</text>
<text x="326.3" y="128.4">J5</text>
<text x="336.6" y="130.3">R16</text>
<text x="192.3" y="135.3">J1</text>
<text x="336.5" y="133.6">10k</text>
<text x="180.8" y="138.8">Arduino_Nano_Header</text>
<text x="238.5" y="146">R35</text>
<text x="239.5" y="149.5">10k</text>
<text x="255.4" y="149.9">R10</text>
<text x="326.3" y="144.2">J7</text>
<text x="336.5" y="149.5">10k</text>
<text x="336.6" y="146.2">R17</text>
<text x="25" y="153">R4</text>
<text x="58.6" y="153">R5</text>
<text x="95.6" y="153">R6</text>
<text x="255.4" y="152.9">10k</text>
<text x="25" y="156.2">560</text>
<text x="58.6" y="156.2">560</text>
<text x="95.6" y="156.2">560</text>
<text x="326.3" y="160.2">J8</text>
<text x="257.5" y="163.7">SW2</text>
<text x="336.5" y="165.4">10k</text>
<text x="336.6" y="162.1">R18</text>
<text x="255.4" y="168.8">10k</text>
<text x="326.2" y="176.1">J9</text>
<text x="336.6" y="178">R19</text>
<text x="31.5" y="181.1">S9</text>
<text x="65" y="181.1">S8</text>
<text x="102.1" y="181.1">S7</text>
<text x="336.5" y="181.3">10k</text>
<text x="325.4" y="192">J10</text>
<text x="336.5" y="195.4">10k</text>
<text x="336.6" y="192.1">R20</text>
<text x="25" y="207.4">560</text>
<text x="25" y="204.2">R1</text>
<text x="58.6" y="207.4">560</text>
<text x="58.6" y="204.2">R2</text>
<text x="95.6" y="207.4">560</text>
<text x="95.6" y="204.2">R3</text>
<text x="323.7" y="206.1">J11</text>
<text x="336.6" y="207.9">R25</text>
<text x="336.5" y="211.2">10k</text>
<text x="57.7" y="218.3">HDR-M-2.54_2x5</text>
<text x="325.1" y="222.1">J12</text>
<text x="336.5" y="227.1">10k</text>
<text x="336.6" y="223.8">R33</text>
<text x="68.8" y="232.4">J6</text>
<text x="325.4" y="237.7">J13</text>
<text x="86.1" y="245">D1</text>
<text x="198.8" y="244.6">J14</text>
<text x="109.4" y="251.4">22uF</text>
<text x="109.4" y="248.3">C1</text>
<text x="121.7" y="251.4">22uF</text>
<text x="121.7" y="248.3">C8</text>
<text x="144.6" y="249.7">100nF</text>
<text x="144.6" y="246.5">C2</text>
<text x="160.5" y="249.7">100nF</text>
<text x="160.5" y="246.5">C3</text>
<text x="176.4" y="249.7">100nF</text>
<text x="176.4" y="246.5">C6</text>
<text x="198.3" y="247.8">HDR-M-2.54_1x2</text>
<text x="91.4" y="262.4">D2</text>
</g>
<g font-size="3.2" fill="#800">
<text x="41.6" y="9.9">1</text>
<text x="110.8" y="9.9">2</text>
<text x="179.9" y="9.9">3</text>
<text x="249.1" y="9.9">4</text>
<text x="318.2" y="9.9">5</text>
<text x="251.2" y="26.2">1</text>
<text x="157" y="35.5">2</text>
<text x="4.1" y="45">A</text>
<text x="246.9" y="47.8">4</text>
<text x="344.7" y="45.6">1</text>
<text x="405.9" y="45">A</text>
<text x="166.5" y="54.4">1</text>
<text x="255.8" y="61.7">3</text>
<text x="347.5" y="69">4</text>
<text x="158.7" y="76">4</text>
<text x="259.3" y="83.1">2</text>
<text x="172.9" y="89.9">3</text>
<text x="345.7" y="95.2">3</text>
<text x="158.7" y="106">2</text>
<text x="4.1" y="114.1">B</text>
<text x="405.9" y="114.1">B</text>
<text x="4.1" y="183.3">C</text>
<text x="405.9" y="183.3">C</text>
<text x="4.1" y="252.4">D</text>
<text x="405.9" y="252.4">D</text>
<text x="41.6" y="290.7">1</text>
<text x="110.8" y="290.7">2</text>
<text x="179.9" y="290.7">3</text>
<text x="249.1" y="290.7">4</text>
<text x="318.2" y="290.7">5</text>
</g>
<g font-size="3.2" fill="#00f">
<text x="31.7" y="15.7">4</text>
<text x="38.8" y="15.7">51</text>
<text x="40.6" y="19.2">2</text>
<text x="40.6" y="22.8">3</text>
<text x="245" y="21">2</text>
<text x="149.8" y="29.8">6</text>
<text x="245" y="28">3</text>
<text x="263" y="24.5">1</text>
<text x="167.7" y="33.3">7</text>
<text x="30" y="36.9">4</text>
<text x="37" y="36.9">51</text>
<text x="38.8" y="40.4">2</text>
<text x="149.8" y="36.9">5</text>
<text x="338.5" y="40.4">2</text>
<text x="38.8" y="43.9">3</text>
<text x="237.9" y="42.2">13</text>
<text x="255.9" y="45.7">14</text>
<text x="338.5" y="47.4">3</text>
<text x="356.5" y="43.9">1</text>
<text x="160.3" y="49.2">2</text>
<text x="178.3" y="52.7">1</text>
<text x="237.9" y="49.2">12</text>
<text x="31.7" y="59.8">4</text>
<text x="38.8" y="59.8">51</text>
<text x="160.3" y="56.3">3</text>
<text x="248.5" y="56.3">9</text>
<text x="266.5" y="59.8">8</text>
<text x="40.6" y="63.3">2</text>
<text x="248.5" y="63.3">10</text>
<text x="338.5" y="63.3">13</text>
<text x="40.6" y="66.9">3</text>
<text x="149.8" y="70.4">13</text>
<text x="338.5" y="70.4">12</text>
<text x="356.5" y="66.9">14</text>
<text x="149.8" y="77.4">12</text>
<text x="167.7" y="73.9">14</text>
<text x="252.1" y="77.4">6</text>
<text x="270.1" y="81">7</text>
<text x="165.6" y="84.5">9</text>
<text x="183.6" y="88">8</text>
<text x="252.1" y="84.5">5</text>
<text x="338.5" y="89.8">9</text>
<text x="165.6" y="91.5">10</text>
<text x="356.5" y="93.3">8</text>
<text x="151.5" y="100.4">6</text>
<text x="338.5" y="96.8">10</text>
<text x="151.5" y="107.4">5</text>
<text x="169.5" y="103.9">7</text>
<text x="322.8" y="123.3">15</text>
<text x="331.6" y="123.3">4</text>
<text x="322.8" y="126.8">2</text>
<text x="322.8" y="130.4">3</text>
<text x="322.8" y="139.2">15</text>
<text x="322.8" y="142.7">2</text>
<text x="331.6" y="139.2">4</text>
<text x="322.8" y="146.2">3</text>
<text x="322.8" y="155">15</text>
<text x="331.6" y="155">4</text>
<text x="322.8" y="158.6">2</text>
<text x="252.2" y="165.6">1 R11</text>
<text x="266.3" y="162.1">2</text>
<text x="322.8" y="162.1">3</text>
<text x="266.3" y="169.2">3</text>
<text x="322.8" y="170.9">15</text>
<text x="331.6" y="170.9">4</text>
<text x="322.8" y="174.4">2</text>
<text x="322.8" y="178">3</text>
<text x="322.8" y="186.8">15</text>
<text x="322.8" y="190.3">2</text>
<text x="331.6" y="186.8">4</text>
<text x="322.8" y="193.9">3</text>
<text x="322.8" y="200.9">15</text>
<text x="331.6" y="200.9">4</text>
<text x="322.8" y="204.4">2</text>
<text x="322.8" y="208">3</text>
<text x="322.8" y="216.8">15</text>
<text x="322.8" y="220.3">2</text>
<text x="331.6" y="216.8">4</text>
<text x="322.8" y="223.8">3</text>
<text x="322.8" y="232.7">15</text>
<text x="331.6" y="232.7">4</text>
<text x="322.8" y="236.2">2</text>
<text x="322.8" y="239.7">3</text>
</g>
<g font-size="3.2" fill="#f00">
<text x="253.6" y="19.6" transform="rotate(-90 253.6 19.6)">4</text>
<text x="347.1" y="39" transform="rotate(-90 347.1 39)">4</text>
<text x="169" y="47.8" transform="rotate(-90 169 47.8)">4</text>
</g>
<g font-size="3.2">
<text x="253.6" y="30.2" transform="rotate(-90 253.6 30.2)">11</text>
<text x="347.1" y="49.6" transform="rotate(-90 347.1 49.6)">11</text>
<text x="169" y="58.4" transform="rotate(-90 169 58.4)">11</text>
<text x="64.2" y="234.1">1</text>
<text x="64.2" y="237.6">3</text>
<text x="76.9" y="234.1">2</text>
<text x="76.9" y="237.6">4</text>
<text x="64.2" y="241.1">5</text>
<text x="64.2" y="244.7">7</text>
<text x="76.9" y="241.1">6</text>
<text x="76.9" y="244.7">8</text>
<text x="64.2" y="248.2">9</text>
<text x="76.9" y="248.2">10</text>
<text x="200" y="253.5">1</text>
<text x="200" y="257">2</text>
</g>
<g font-size="3.2" fill="#8d2323">
<text x="179.6" y="144.5">1</text>
<text x="179.6" y="148">2</text>
<text x="182.7" y="145.9">D1/TX</text>
<text x="182.7" y="149.4">D0/RX</text>
<text x="217.7" y="145.9">VIN</text>
<text x="217.7" y="149.4">GND</text>
<text x="220.8" y="144.5">30</text>
<text x="220.8" y="148">29</text>
<text x="179.6" y="151.5">3</text>
<text x="179.6" y="155">4</text>
<text x="182.7" y="152.9">RESET</text>
<text x="217.7" y="152.9">RESET</text>
<text x="220.8" y="155">27</text>
<text x="220.8" y="151.5">28</text>
<text x="179.6" y="158.6">5</text>
<text x="182.7" y="156.5">GND</text>
<text x="182.7" y="160">D2/INT0</text>
<text x="217.7" y="160">A7</text>
<text x="217.7" y="156.5">5V</text>
<text x="220.8" y="158.6">26</text>
<text x="179.6" y="162.1">6</text>
<text x="179.6" y="165.6">7</text>
<text x="182.7" y="163.5">D3/INT1</text>
<text x="182.7" y="167">D4/T0</text>
<text x="217.7" y="167">A5</text>
<text x="217.7" y="163.5">A6</text>
<text x="220.8" y="165.6">24</text>
<text x="220.8" y="162.1">25</text>
<text x="179.6" y="169.2">8</text>
<text x="179.6" y="172.7">9</text>
<text x="182.7" y="170.6">D5/T1</text>
<text x="217.7" y="170.6">A4</text>
<text x="220.8" y="172.7">22</text>
<text x="220.8" y="169.2">23</text>
<text x="179.6" y="176.2">10</text>
<text x="179.6" y="179.7">11</text>
<text x="182.7" y="174.1">D6/AIN0</text>
<text x="182.7" y="177.6">D7/AIN1</text>
<text x="217.7" y="177.6">A2</text>
<text x="217.7" y="174.1">A3</text>
<text x="220.8" y="179.7">20</text>
<text x="220.8" y="176.2">21</text>
<text x="179.6" y="183.3">12</text>
<text x="182.7" y="181.2">D8/ICP</text>
<text x="182.7" y="184.7">D9/0C1</text>
<text x="217.7" y="181.2">A1</text>
<text x="217.7" y="184.7">A0</text>
<text x="220.8" y="183.3">19</text>
<text x="179.6" y="186.8">13</text>
<text x="179.6" y="190.3">14</text>
<text x="182.7" y="188.2">D10</text>
<text x="182.7" y="191.7">D11/MOSI</text>
<text x="217.7" y="191.7">3V3</text>
<text x="217.7" y="188.2">AREF</text>
<text x="220.8" y="190.3">17</text>
<text x="220.8" y="186.8">18</text>
<text x="179.6" y="193.9">15</text>
<text x="182.7" y="195.3">D12/MISO</text>
<text x="217.7" y="195.3">SCK/D13</text>
<text x="220.8" y="193.9">16</text>
</g>
<g font-size="1.8" fill="#00f">
<text x="77.6" y="47.8">No existing M4TM hardware has this transistor or diode</text>
<text x="238.1" y="143.1">No existing M4TM hardware has this resistor</text>
</g>
</svg>
